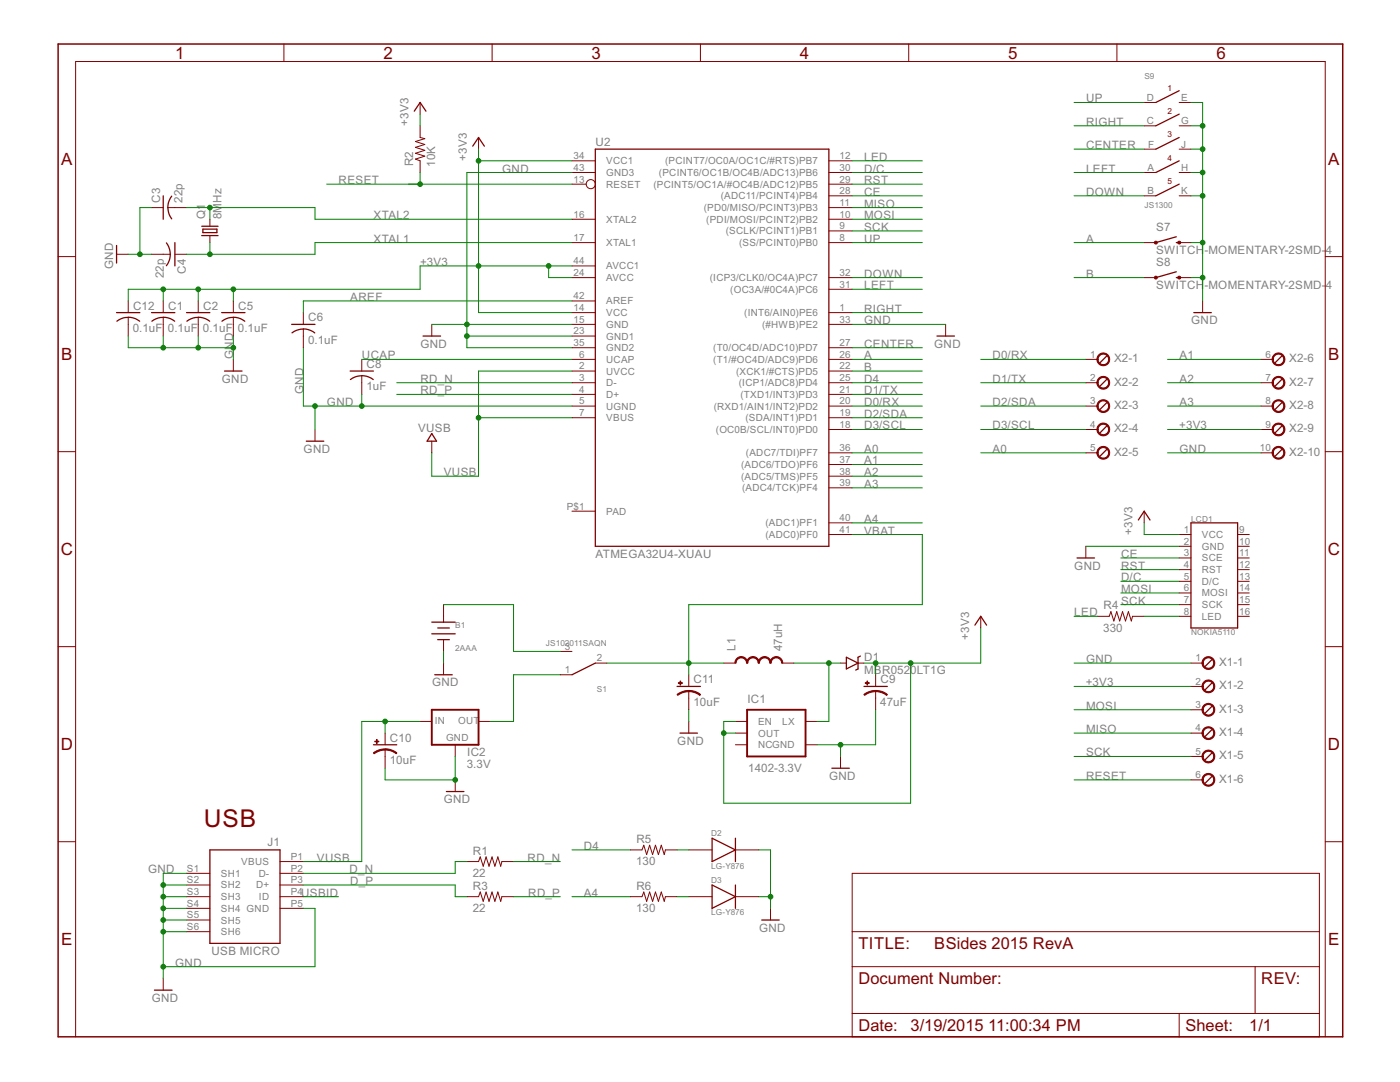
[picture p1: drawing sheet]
<svg xmlns="http://www.w3.org/2000/svg" width="279mm" height="216mm" viewBox="0 0 279 216" stroke-linecap="round" stroke-linejoin="round" font-family="sans-serif">
<g fill="none" stroke="#800000" stroke-width=".25">
<path d="M235.3 18.1l-4.6 2.3M32.6 39.1v4.7M34.3 39.1l-.7 1.3-.1 1M82.7 22.2l1.1-1.8 1.2 1.8M94.3 29.2l1.2-1.8 1.2 1.8M118.8 29.8h46.6v79.2h-46.6zM235.3 22.8l-4.6 2.3M235.3 27.4l-4.6 2.4M235.3 32.1l-4.6 2.3M235.3 36.7l-4.6 2.4M23.3 49v3.5M33.2 48.5a3.7 3.7 0 0 1 0 4.5"/>
<path d="M33.5 41.4l.3 1.4 .5 .9M34.9 48.4v4.7M40.3 45.1h3.2M40.3 47h3.2M40.5 45.7h2.8v.7h-2.8zM234.8 48.4h.5M234.8 47.2l-4.1 1.2M234.8 55.4h.5M234.8 54.2l-4.1 1.2M23.3 62.4h4.6M23.3 64.1a3.7 3.7 0 0 1 4.6 0M30.2 62.4h4.7"/>
<path d="M30.3 64.1a3.7 3.7 0 0 1 4.6 0M37.2 62.4h4.7M37.3 64.1a3.7 3.7 0 0 1 4.5 0M44.2 62.4h4.7M44.3 64.1a3.7 3.7 0 0 1 4.6 0M44.8 74h3.5M58.2 64.7h4.7M58.3 66.4a3.7 3.7 0 0 1 4.5 0M69.9 74h4.6M72.2 75l1 .1 1.3 .6M72.2 75l-1.4 .2-.9 .5M84.4 67.1h3.5"/>
<path d="M187 67.1h3.5M220.9 71l-1.4 1.4M220.9 75.7l-1.4 1.4M238.3 62.4h3.4M255.8 71l-1.4 1.4M255.8 75.7l-1.4 1.4M61.1 88h3.5M86.2 86.5l.9 1.5h-1.9zM220.9 80.3l-1.4 1.4M220.9 85l-1.4 1.4M220.9 89.7l-1.4 1.4M255.8 80.3l-1.4 1.4"/>
<path d="M255.8 85l-1.4 1.4M255.8 89.7l-1.4 1.4M214.9 111.3h3.5M227.2 103.8l1.1-1.8 1.2 1.8M237.7 104.3h9.3v21h-9.3zM86.2 124.1h4.6M86.2 126.5h4.6M86.8 134.6h3.5M87.4 125.3h2.3M87.4 127.6h2.3M118.8 132.3l-4.6 2.3M135.1 137h4.7"/>
<path d="M168.9 131.1l2.3 1.2-2.3 1.2zM171.7 130.9l-.5 .2v2.4l-.4 .2M172.4 137h4.7M194.6 124.7l1.1-1.7 1.2 1.7M241.9 131.6l-1.4 1.4M241.9 136.3l-1.4 1.4M74.5 148.6h4.7M89.1 157.9h3.5M135.7 146.3h3.5M166 153.3h3.5M241.9 140.9l-1.4 1.4M241.9 145.6l-1.4 1.4"/>
<path d="M241.9 150.2l-1.4 1.4M241.9 154.9l-1.4 1.4M41.9 169.6h14v18.6h-14zM142.1 167.3l4.7 2.3-4.7 2.3zM142.1 176.6l4.7 2.3-4.7 2.4zM146.8 167.3v4.6M146.8 176.6v4.7M30.8 197.6h3.5M152 183.6h3.5"/>
</g>
<g fill="none" stroke="#800000" stroke-width=".2">
<path d="M56.7 8.8v3.5M98.2 8.8v3.5M139.8 8.8v3.5M181.4 8.8v3.5M222.9 8.8v3.5M83.8 20.4v2.4M83.8 25.1v2.3l1 .3-1.9 .5 1.9 .6-1.9 .6 1.9 .6-1.9 .6 1.9 .6-1.9 .5 .9 .4v2.3M95.5 27.4v2.4M114.2 36.7h2.8M114.2 34.4h4.6M114.2 32.1h4.6M165.4 39.1h4.7"/>
<path d="M165.4 36.7h4.7M165.4 34.4h4.7M165.4 32.1h4.7M228.3 39.1h2.4M228.3 34.4h2.4M228.3 20.4h2.4M228.3 25.1h2.4M228.3 29.8h2.4M235.3 39.1h2.4M235.3 34.4h2.4M235.3 20.4h2.4M235.3 25.1h2.4"/>
<path d="M235.3 29.8h2.4M11.6 51.2h3.5M23.3 50.7h2.3M30.2 41.4h2.4M30.2 50.7h3.8M33.5 41.4h3.7M34.9 50.7h2.3M41.9 43.8v1.3M41.9 47v1.4M114.2 55.4h4.6M114.2 43.8h4.6M114.2 48.4h4.6"/>
<path d="M114.2 53.1h4.6M165.4 55.4h4.7M165.4 57.7h4.7M165.4 41.4h4.7M165.4 43.8h4.7M165.4 46.1h4.7M165.4 48.4h4.7M228.3 55.4h2.4M228.3 48.4h2.4M235.3 55.4h2.4M235.3 48.4h2.4M264.5 51.2h3.5"/>
<path d="M25.6 60v2.4M25.6 63.3v3.8M32.6 60v2.4M32.6 63.3v3.8M39.6 60v2.4M39.6 63.3v3.8M46.6 60v2.4M46.6 63.3v3.8M46.6 71.7v2.3M60.5 62.4v2.3M60.5 65.7v3.7M72.2 71.7v2.3"/>
<path d="M72.2 75v3.7M86.2 64.7v2.4M114.2 64.7h4.6M114.2 76.4h4.6M114.2 62.4h4.6M114.2 69.4h4.6M114.2 71.7h4.6M114.2 78.7h4.6M114.2 74h4.6M114.2 60h4.6M114.2 67.1h4.6M165.4 64.7h4.7"/>
<path d="M165.4 76.4h4.7M165.4 62.4h4.7M165.4 69.4h4.7M165.4 71.7h4.7M165.4 78.7h4.7M165.4 74h4.7M188.7 64.7v2.4M216.7 76.4h2.3M216.7 71.7h2.3M240 60v2.4M251.7 76.4h2.3M251.7 71.7h2.3"/>
<path d="M11.6 90.1h3.5M62.9 85.7v2.3M86.2 88v2.4M114.2 81h4.6M114.2 83.4h4.6M165.4 97.3h4.7M165.4 95h4.7M165.4 92.7h4.7M165.4 90.4h4.7M165.4 85.7h4.7M165.4 81h4.7M165.4 83.4h4.7"/>
<path d="M216.7 90.4h2.3M216.7 85.7h2.3M216.7 81h2.3M251.7 90.4h2.3M251.7 85.7h2.3M251.7 81h2.3M264.5 90.1h3.5M114.2 102h4.6M165.4 106.7h4.7M165.4 104.3h4.7M216.7 109v2.3M228.3 102v2.3"/>
<path d="M235.3 106.7h2.4M235.3 109h2.4M235.3 111.3h2.4M235.3 113.7h2.4M235.3 116h2.4M235.3 118.3h2.4M247 106.7h2.3M247 109h2.3M247 111.3h2.3M247 113.7h2.3M247 116h2.3M247 118.3h2.3"/>
<path d="M11.6 129h3.5M88.5 120.6v3.5M88.5 127.6v2.4M88.5 132.3v2.3M111.8 134.6h2.4M111.8 130h2.4M118.8 132.3h2.3M137.5 134.6v2.4M137.5 137.9v3.7M144.4 132.3h2.4M156.1 132.3h2.3M167.7 132.3h1.2"/>
<path d="M171.2 132.3h1.2M174.8 134.6v2.4M174.8 137.9v3.7M195.7 123v2.3M219 123h2.4l.3-1 .6 1.9 .6-1.9 .6 1.9 .5-1.9 .6 1.9 .6-1.9 .6 1.9 .2-.9h2.3M235.3 120.6h2.4M235.3 123h2.4M237.7 132.3h2.3M237.7 137h2.3M247 120.6h2.3M247 123h2.3M264.5 129h3.5"/>
<path d="M76.9 146.3v2.3M76.9 149.5v3.8M83.8 144h2.4M90.8 148.6v2.3M90.8 155.6v2.3M95.5 144h2.3M137.5 144v2.3M146.8 144h2.3M146.8 148.6h2.3M146.8 146.3h2.3M160.8 144h2.3M160.8 148.6h2.3"/>
<path d="M167.7 150.9v2.4M237.7 146.3h2.3M237.7 141.6h2.3M237.7 150.9h2.3M237.7 155.6h2.3M11.6 168h3.5M37.2 176.6h4.7M37.2 174.3h4.7M37.2 178.9h4.7M55.9 176.6h4.6M55.9 174.3h4.6M55.9 178.9h4.6"/>
<path d="M55.9 171.9h4.6M93.2 178.9h2.3l.3-.9 .6 1.9 .6-1.9 .6 1.9 .6-1.9 .6 1.9 .6-1.9 .5 1.9 .3-1h2.3M93.2 171.9h2.3l.3-.9 .6 1.8 .6-1.8 .6 1.8 .6-1.8 .6 1.8 .6-1.8 .5 1.8 .3-.9h2.3M125.8 178.9h2.3l.4-.9 .6 1.9 .5-1.9 .6 1.9 .6-1.9 .6 1.9 .6-1.9 .6 1.9 .2-1h2.3M125.8 169.6h2.3l.4-.9 .6 1.8 .5-1.8 .6 1.8 .6-1.8 .6 1.8 .6-1.8 .6 1.8 .2-.9h2.3M137.5 178.9h4.6M137.5 169.6h4.6M146.8 178.9h4.6M146.8 169.6h4.6M170.1 174.3h93.2v32.6h-93.2zM264.5 168h3.5M32.6 195.2v2.4"/>
<path d="M37.2 181.3h4.7M37.2 183.6h4.7M37.2 185.9h4.7M55.9 181.3h4.6M153.8 181.3v2.3M170.1 185.9h93.2M170.1 192.9h93.2M250.5 192.9v9.3M15.1 206.9v-194.6h249.4v194.6M170.1 202.2h93.2M235.3 202.2v4.7"/>
<circle cx="117.9" cy="36.7" r=".91"/>
</g>
<g fill="#800000" stroke="#800000" stroke-width=".2">
<path d="M147 131.4l.5-.3 .4-.1v.3h-.2a1.03 1.03 0 0 0-.8 1h-.2v-.1z" fill-rule="evenodd"/>
<path d="M147.9 131a1.3 1.3 0 0 1 1.3 1.3h-.2l-.3-.7-.8-.3z" fill-rule="evenodd"/>
<path d="M149.4 131.4l.4-.3 .5-.1v.3h-.3a1.03 1.03 0 0 0-.8 1h-.2v-.1z" fill-rule="evenodd"/>
<path d="M150.3 131a1.27 1.27 0 0 1 1.3 1.3h-.3v-.3a1.02 1.02 0 0 0-1-.7z" fill-rule="evenodd"/>
<path d="M151.7 131.4l.5-.3 .4-.1v.3l-.7 .3-.3 .7h-.3l.1-.4z" fill-rule="evenodd"/>
<path d="M152.6 131a1.26 1.26 0 0 1 1.3 1.3h-.3v-.3a1.02 1.02 0 0 0-1-.7z" fill-rule="evenodd"/>
<path d="M154 131.4l.5-.3 .4-.1v.3l-.7 .3-.3 .7h-.3l.1-.4z" fill-rule="evenodd"/>
<path d="M154.9 131a1.26 1.26 0 0 1 1.3 1.3h-.2a1.05 1.05 0 0 0-1.1-1z" fill-rule="evenodd"/>
<path d="M235.1 48.2h.5v.4h-.5z" fill-rule="evenodd"/>
<path d="M235.1 55.2h.5v.4h-.5z" fill-rule="evenodd"/>
<path d="M137.5 137.8l1.2 .2 1.1 .6-.1 .2-.8-.5-1.4-.3z" fill-rule="evenodd"/>
<path d="M135.1 138.6l1.1-.6 1.3-.2v.2l-1.4 .3-.8 .4z" fill-rule="evenodd"/>
<path d="M174.8 137.8l1.2 .2 1.1 .6-.1 .2-.9-.5-1.3-.3z" fill-rule="evenodd"/>
<path d="M172.4 138.6l1.1-.6 1.3-.2v.2l-1.4 .3-.8 .4z" fill-rule="evenodd"/>
<path d="M76.9 149.4l1.2 .2 1.1 .6-.1 .2-.8-.5-1.4-.3z" fill-rule="evenodd"/>
<path d="M74.5 150.2l1.1-.6 1.3-.2v.3l-1.4 .2-.8 .5z" fill-rule="evenodd"/>
<path d="M240.3 131.4a1.28 1.28 0 0 1 2 .3 1.28 1.28 0 0 1-.8 1.9 1.28 1.28 0 0 1-1.6-1.3h.2a1.05 1.05 0 0 1 1.5-1 1.05 1.05 0 0 1 .3 1.8 1.05 1.05 0 0 1-1.7-.5l-.1-.3h-.2z" fill-rule="evenodd"/>
<path d="M240.3 136.1a1.28 1.28 0 0 1 2 .2 1.28 1.28 0 0 1-.8 1.9 1.28 1.28 0 0 1-1.6-1.2h.2a1.05 1.05 0 0 1 1.5-1 1.05 1.05 0 0 1 .3 1.7 1.05 1.05 0 0 1-1.7-.5l-.1-.2h-.2z" fill-rule="evenodd"/>
<path d="M240.3 140.7a1.28 1.28 0 0 1 2 .3 1.28 1.28 0 0 1-.8 1.9 1.28 1.28 0 0 1-1.6-1.3h.2a1.05 1.05 0 0 1 1.5-1 1.05 1.05 0 0 1 .3 1.8 1.05 1.05 0 0 1-1.7-.5l-.1-.3h-.2z" fill-rule="evenodd"/>
<path d="M240.3 145.4a1.28 1.28 0 0 1 2 .2 1.28 1.28 0 0 1-.8 1.9 1.28 1.28 0 0 1-1.6-1.2h.2a1.05 1.05 0 0 1 1.5-1 1.05 1.05 0 0 1 .3 1.8 1.05 1.05 0 0 1-1.7-.5l-.1-.3h-.2z" fill-rule="evenodd"/>
<path d="M240.3 150.1a1.28 1.28 0 0 1 2 .2 1.28 1.28 0 0 1-.8 1.9 1.28 1.28 0 0 1-1.6-1.3h.2a1.05 1.05 0 0 1 1.5-.9 1.05 1.05 0 0 1 .3 1.7 1.05 1.05 0 0 1-1.7-.5l-.1-.3h-.2z" fill-rule="evenodd"/>
<path d="M240.3 154.7a1.28 1.28 0 0 1 2 .3 1.28 1.28 0 0 1-.8 1.9 1.28 1.28 0 0 1-1.6-1.3h.2a1.05 1.05 0 0 1 1.5-1 1.05 1.05 0 0 1 .3 1.8 1.05 1.05 0 0 1-1.7-.5l-.1-.3h-.2z" fill-rule="evenodd"/>
<path d="M219.3 70.8a1.28 1.28 0 0 1 2 .3 1.28 1.28 0 0 1-.8 1.9 1.28 1.28 0 0 1-1.6-1.3h.2a1.05 1.05 0 0 1 1.5-1 1.05 1.05 0 0 1 .3 1.8 1.05 1.05 0 0 1-1.7-.5l-.1-.3h-.2z" fill-rule="evenodd"/>
<path d="M219.3 75.5a1.28 1.28 0 0 1 2 .2 1.28 1.28 0 0 1-.8 1.9 1.28 1.28 0 0 1-1.6-1.2h.2a1.05 1.05 0 0 1 1.5-1 1.05 1.05 0 0 1 .3 1.7 1.05 1.05 0 0 1-1.7-.5l-.1-.2h-.2z" fill-rule="evenodd"/>
<path d="M219.3 80.1a1.28 1.28 0 0 1 2 .3 1.28 1.28 0 0 1-.8 1.9 1.28 1.28 0 0 1-1.6-1.3h.2a1.05 1.05 0 0 1 1.5-1 1.05 1.05 0 0 1 .3 1.8 1.05 1.05 0 0 1-1.7-.5l-.1-.3h-.2z" fill-rule="evenodd"/>
<path d="M219.3 84.8a1.28 1.28 0 0 1 2 .3 1.28 1.28 0 0 1-.8 1.8 1.28 1.28 0 0 1-1.6-1.2h.2a1.05 1.05 0 0 1 1.5-1 1.05 1.05 0 0 1 .3 1.7 1.05 1.05 0 0 1-1.7-.4l-.1-.3h-.2z" fill-rule="evenodd"/>
<path d="M219.3 89.5a1.28 1.28 0 0 1 2 .2 1.28 1.28 0 0 1-.8 1.9 1.28 1.28 0 0 1-1.6-1.2h.2a1.05 1.05 0 0 1 1.5-1 1.05 1.05 0 0 1 .3 1.7 1.05 1.05 0 0 1-1.7-.5l-.1-.2h-.2z" fill-rule="evenodd"/>
<path d="M254.3 70.8a1.28 1.28 0 0 1 2 .3 1.28 1.28 0 0 1-.8 1.9 1.28 1.28 0 0 1-1.6-1.3h.2a1.04 1.04 0 0 1 1.5-1 1.04 1.04 0 0 1 .2 1.8 1.04 1.04 0 0 1-1.7-.5v-.3h-.2z" fill-rule="evenodd"/>
<path d="M254.3 75.5a1.28 1.28 0 0 1 2 .2 1.28 1.28 0 0 1-.8 1.9 1.28 1.28 0 0 1-1.6-1.2h.2a1.04 1.04 0 0 1 1.5-1 1.04 1.04 0 0 1 .2 1.7 1.04 1.04 0 0 1-1.7-.5v-.2h-.2z" fill-rule="evenodd"/>
<path d="M254.3 80.1a1.28 1.28 0 0 1 2 .3 1.28 1.28 0 0 1-.8 1.9 1.28 1.28 0 0 1-1.6-1.3h.2a1.04 1.04 0 0 1 1.5-.9 1.04 1.04 0 0 1 .2 1.7 1.04 1.04 0 0 1-1.7-.5v-.3h-.2z" fill-rule="evenodd"/>
<path d="M254.3 84.8a1.28 1.28 0 0 1 2 .3 1.28 1.28 0 0 1-.8 1.8 1.28 1.28 0 0 1-1.6-1.2h.2a1.04 1.04 0 0 1 1.5-1 1.04 1.04 0 0 1 .2 1.7 1.04 1.04 0 0 1-1.7-.4v-.3h-.2z" fill-rule="evenodd"/>
<path d="M254.3 89.5a1.28 1.28 0 0 1 2 .2 1.28 1.28 0 0 1-.8 1.9 1.28 1.28 0 0 1-1.6-1.2h.2a1.04 1.04 0 0 1 1.5-1 1.04 1.04 0 0 1 .2 1.7 1.04 1.04 0 0 1-1.7-.5v-.2h-.2z" fill-rule="evenodd"/>
<circle cx="230.7" cy="48.4" r=".3"/>
<circle cx="230.7" cy="55.4" r=".3"/>
</g>
<path d="M86.2 141.6h9.3v7h-9.3zM149.1 141.6h11.7v9.3h-11.7z" fill="none" stroke="#800000" stroke-width=".38"/>
<path d="M11.6 8.8h256.4v198.1h-256.4z" fill="none" stroke="#800000" stroke-width=".3"/>
<g fill="#800000" stroke="#800000" stroke-width=".2">
<path d="M135.4 136.2h.8v.2h-.8z"/>
<path d="M135.7 135.9h.1v.8h-.1z"/>
<path d="M172.7 136.2h.8v.2h-.8z"/>
<path d="M173 135.9h.1v.8h-.1z"/>
<path d="M74.8 147.9h.8v.1h-.8z"/>
<path d="M75.1 147.6h.2v.8h-.2z"/>
</g>
<g fill="none" stroke="#008000" stroke-width=".2">
<path d="M65.2 36.7h49M83.8 22.8v2.3M83.8 34.4v2.3M95.5 29.8v32.6h18.7M95.5 32.1h18.7M114.2 34.4h-21v35h21M170.1 34.4h14M170.1 39.1h14M170.1 36.7h14M170.1 32.1h14M214.4 34.4h13.9M214.4 39.1h13.9"/>
<path d="M214.4 29.8h13.9M214.4 25.1h13.9M214.4 20.4h13.9M237.7 34.4h2.3M237.7 20.4h2.3v39.6M237.7 39.1h2.3M237.7 29.8h2.3M237.7 25.1h2.3M25.6 50.7h4.6M30.2 41.4h-2.3v9.3M32.6 57.7v2.3M37.2 41.4h25.7v2.4h51.3"/>
<path d="M39.6 57.7v2.3M41.9 41.4v2.4M41.9 48.4v2.3M46.6 57.7v2.3M109.5 53.1v2.3h4.7M114.2 53.1h-30.4v4.6h-58.2v2.3M114.2 48.4h-51.3v2.3h-25.7M170.1 41.4h14M170.1 55.4h14M170.1 48.4h14M170.1 46.1h14M170.1 43.8h14"/>
<path d="M170.1 57.7h14M214.4 55.4h13.9M214.4 48.4h13.9M237.7 55.4h2.3M237.7 48.4h2.3M25.6 67.1v2.3h21M32.6 67.1v2.3M39.6 67.1v2.3M46.6 67.1v4.6M60.5 69.4v11.6h53.7M72.2 78.7v2.3M72.2 71.7h42"/>
<path d="M79.2 76.4h35M79.2 78.7h35M86.2 64.7h28M93.2 67.1h21M114.2 60h-53.7v2.4M114.2 74h-18.7v21h-9.3v-4.6M170.1 69.4h14M170.1 64.7h18.6M170.1 76.4h14M170.1 78.7h14M170.1 71.7h14M170.1 74h14"/>
<path d="M170.1 62.4h14M195.7 76.4h21M195.7 71.7h21M233 76.4h18.7M233 71.7h18.7M62.9 81v4.7M95.5 83.4h18.7M170.1 81h14M170.1 90.4h14M170.1 83.4h14M170.1 85.7h14M170.1 97.3h14"/>
<path d="M170.1 95h14M170.1 92.7h14M195.7 81h21M195.7 90.4h21M195.7 85.7h21M233 81h18.7M233 90.4h18.7M233 85.7h18.7M170.1 106.7h14v13.9h-46.6v14M170.1 104.3h14M216.7 109h18.6M223.7 118.3h11.6"/>
<path d="M223.7 116h11.6M223.7 113.7h11.6M223.7 111.3h11.6M228.3 104.3v2.4h7M88.5 130v2.3M88.5 120.6h14v9.4h9.3M111.8 134.6h-9.3v9.4h-4.7M121.1 132.3h23.3M158.4 132.3h9.3M165.4 132.3v11.7h-2.3M174.8 132.3v2.3M181.7 132.3v28h-37.3v-16.3h2.4"/>
<path d="M195.7 125.3v7h-23.3M214.4 132.3h23.3M214.4 137h23.3M214.4 123h4.6M223.7 120.6h11.6M228.3 123h7M76.9 144v2.3M83.8 144h-11.6v27.9h-11.7M90.8 150.9v4.7h-13.9v-2.3M137.5 141.6v2.4M144.4 146.3h2.4M167.7 148.6v2.3"/>
<path d="M174.8 141.6v7h-11.7M214.4 155.6h23.3M214.4 150.9h23.3M214.4 146.3h23.3M214.4 141.6h23.3M32.6 178.9h4.6M32.6 176.6h4.6M37.2 174.3h-4.6v20.9M60.5 178.9h7M60.5 176.6h30.3v2.3h2.4M93.2 171.9h-2.4v2.4h-30.3M102.5 178.9h9.3"/>
<path d="M102.5 171.9h9.3M114.2 178.9h11.6M114.2 169.6h11.6M135.1 178.9h2.4M135.1 169.6h2.4M151.4 178.9h2.4M151.4 169.6h2.4v11.7M32.6 181.3h4.6M32.6 183.6h4.6M32.6 185.9h4.6M60.5 181.3h2.4v11.6h-30.3"/>
</g>
<g fill="#008000" stroke="#008000" stroke-width=".2">
<circle cx="46.6" cy="69.4" r=".47"/>
<circle cx="39.6" cy="69.4" r=".47"/>
<circle cx="32.6" cy="69.4" r=".47"/>
<circle cx="27.9" cy="50.7" r=".47"/>
<circle cx="32.6" cy="178.9" r=".47"/>
<circle cx="32.6" cy="176.6" r=".47"/>
<circle cx="32.6" cy="181.3" r=".47"/>
<circle cx="32.6" cy="192.9" r=".47"/>
<circle cx="32.6" cy="183.6" r=".47"/>
<circle cx="32.6" cy="185.9" r=".47"/>
<circle cx="72.2" cy="81" r=".47"/>
<circle cx="62.9" cy="81" r=".47"/>
<circle cx="93.2" cy="67.1" r=".47"/>
<circle cx="93.2" cy="64.7" r=".47"/>
<circle cx="167.7" cy="148.6" r=".47"/>
<circle cx="90.8" cy="155.6" r=".47"/>
<circle cx="240" cy="25.1" r=".47"/>
<circle cx="240" cy="29.8" r=".47"/>
<circle cx="240" cy="34.4" r=".47"/>
<circle cx="240" cy="39.1" r=".47"/>
<circle cx="240" cy="48.4" r=".47"/>
<circle cx="240" cy="55.4" r=".47"/>
<circle cx="153.8" cy="178.9" r=".47"/>
<circle cx="83.8" cy="36.7" r=".47"/>
<circle cx="41.9" cy="41.4" r=".47"/>
<circle cx="41.9" cy="50.7" r=".47"/>
<circle cx="137.5" cy="132.3" r=".47"/>
<circle cx="95.5" cy="83.4" r=".47"/>
<circle cx="76.9" cy="144" r=".47"/>
<circle cx="165.4" cy="132.3" r=".47"/>
<circle cx="95.5" cy="32.1" r=".47"/>
<circle cx="109.5" cy="53.1" r=".47"/>
<circle cx="95.5" cy="53.1" r=".47"/>
<circle cx="32.6" cy="57.7" r=".47"/>
<circle cx="39.6" cy="57.7" r=".47"/>
<circle cx="46.6" cy="57.7" r=".47"/>
<circle cx="144.4" cy="146.3" r=".47"/>
<circle cx="181.7" cy="132.3" r=".47"/>
<circle cx="174.8" cy="132.3" r=".47"/>
</g>
<text font-size="5.5" fill="#800000" x="40.7" y="164.9">USB</text>
<g font-size="3.8" fill="#800000">
<text x="34.9" y="11.7">1</text>
<text x="76.5" y="11.7">2</text>
<text x="118.1" y="11.7">3</text>
<text x="159.6" y="11.7">4</text>
<text x="201.2" y="11.7">5</text>
<text x="242.8" y="11.7">6</text>
<text x="12.2" y="32.9">A</text>
<text x="265.1" y="32.9">A</text>
<text x="12.2" y="71.8">B</text>
<text x="265.1" y="71.8">B</text>
<text x="12.1" y="110.8">C</text>
<text x="265" y="110.8">C</text>
<text x="12.1" y="149.7">D</text>
<text x="265" y="149.7">D</text>
<text x="12.2" y="188.6">E</text>
<text x="265.1" y="188.6">E</text>
</g>
<g font-size="3.7" fill="#800000">
<text x="171.3" y="189.4">TITLE:</text>
<text x="186.5" y="189.4">BSides 2015 RevA</text>
<text x="171.3" y="196.4">Document Number:</text>
<text x="251.7" y="196.4">REV:</text>
<text x="171.3" y="205.7">Date: 3/19/2015</text>
<text x="197.2" y="205.7">11:00:34 PM</text>
<text x="236.6" y="205.7">Sheet:</text>
<text x="249.3" y="205.7">1/1</text>
</g>
<g font-size="2.6" fill="#808080">
<text x="216.7" y="20.4">UP</text>
<text x="81.5" y="25.1" transform="rotate(-90 81.5 25.1)">+3V3</text>
<text x="118.8" y="29.1">U2</text>
<text x="216.7" y="25.1">RIGHT</text>
<text x="216.7" y="29.8">CENTER</text>
<text x="82.5" y="33.2" transform="rotate(-90 82.5 33.2)">R2</text>
<text x="86.9" y="33.3" transform="rotate(-90 86.9 33.3)">10K</text>
<text x="93.2" y="32.1" transform="rotate(-90 93.2 32.1)">+3V3</text>
<text x="100.2" y="34.4">GND</text>
<text x="172.5" y="34.4">D/C</text>
<text x="172.5" y="32.1">LED</text>
<text x="216.7" y="34.4">LEFT</text>
<text x="32" y="40.4" transform="rotate(-90 32 40.4)">C3</text>
<text x="36.4" y="40.5" transform="rotate(-90 36.4 40.5)">22p</text>
<text x="67.6" y="36.8">RESET</text>
<text x="172.5" y="41.4">MISO</text>
<text x="172.5" y="36.8">RST</text>
<text x="172.5" y="39.1">CE</text>
<text x="216.7" y="39.1">DOWN</text>
<text x="41" y="43.7" transform="rotate(-90 41 43.7)">Q1</text>
<text x="44.2" y="43.7" transform="rotate(-90 44.2 43.7)">8MHz</text>
<text x="74.6" y="43.7">XTAL2</text>
<text x="172.5" y="46.1">SCK</text>
<text x="172.5" y="43.7">MOSI</text>
<text x="230.7" y="46.1">S7</text>
<text x="22.6" y="53.8" transform="rotate(-90 22.6 53.8)">GND</text>
<text x="74.6" y="48.4">XTAL1</text>
<text x="83.8" y="53.1">+3V3</text>
<text x="172.5" y="48.4">UP</text>
<text x="216.7" y="48.4">A</text>
<text x="230.7" y="50.7">SWITCH</text>
<text x="230.7" y="53.1">S8</text>
<text x="240.4" y="50.7">-MOMENTARY-2SMD-</text>
<text x="264.6" y="50.7">4</text>
<text x="32.7" y="55.5" transform="rotate(-90 32.7 55.5)">22p</text>
<text x="37.1" y="54.7" transform="rotate(-90 37.1 54.7)">C4</text>
<text x="172.5" y="55.4">DOWN</text>
<text x="172.5" y="57.7">LEFT</text>
<text x="216.7" y="55.4">B</text>
<text x="230.7" y="57.7">SWITCH</text>
<text x="240.4" y="57.7">-MOMENTARY-2SMD-</text>
<text x="264.6" y="57.7">4</text>
<text x="26.6" y="61.8">C12</text>
<text x="33.5" y="61.8">C1</text>
<text x="40.5" y="61.8">C2</text>
<text x="47.5" y="61.8">C5</text>
<text x="61.5" y="64.1">C6</text>
<text x="69.9" y="60.1">AREF</text>
<text x="172.5" y="64.7">GND</text>
<text x="172.5" y="62.4">RIGHT</text>
<text x="237.7" y="64.7">GND</text>
<text x="26.5" y="66.2">0.1uF</text>
<text x="33.5" y="66.2">0.1uF</text>
<text x="40.5" y="66.2">0.1uF</text>
<text x="46.6" y="71.7" transform="rotate(-90 46.6 71.7)">GND</text>
<text x="47.5" y="66.2">0.1uF</text>
<text x="61.5" y="68.6">0.1uF</text>
<text x="72.2" y="71.7">UCAP</text>
<text x="83.9" y="69.4">GND</text>
<text x="172.5" y="69.4">CENTER</text>
<text x="172.5" y="71.7">A</text>
<text x="186.4" y="69.4">GND</text>
<text x="198.1" y="71.7">D0/RX</text>
<text x="235.4" y="71.7">A1</text>
<text x="44.3" y="76.4">GND</text>
<text x="73.1" y="77.9">1uF</text>
<text x="73.2" y="73.5">C8</text>
<text x="83.9" y="76.4">RD_N</text>
<text x="172.5" y="76.4">D4</text>
<text x="172.5" y="74">B</text>
<text x="198.1" y="76.4">D1/TX</text>
<text x="222.3" y="72.3">X2-1</text>
<text x="222.3" y="77">X2-2</text>
<text x="235.4" y="76.4">A2</text>
<text x="257.3" y="72.3">X2-6</text>
<text x="257.3" y="77">X2-7</text>
<text x="60.5" y="78.7" transform="rotate(-90 60.5 78.7)">GND</text>
<text x="65.2" y="81">GND</text>
<text x="83.9" y="78.7">RD_P</text>
<text x="172.5" y="83.4">D2/SDA</text>
<text x="172.5" y="78.7">D1/TX</text>
<text x="172.5" y="81">D0/RX</text>
<text x="198.1" y="81">D2/SDA</text>
<text x="222.3" y="81.6">X2-3</text>
<text x="235.4" y="81">A3</text>
<text x="257.3" y="81.6">X2-8</text>
<text x="83.4" y="86.2">VUSB</text>
<text x="172.5" y="85.7">D3/SCL</text>
<text x="198.1" y="85.7">D3/SCL</text>
<text x="222.3" y="86.3">X2-4</text>
<text x="235.3" y="85.7">+3V3</text>
<text x="257.3" y="86.3">X2-9</text>
<text x="60.6" y="90.4">GND</text>
<text x="88.6" y="95">VUSB</text>
<text x="172.5" y="95">A2</text>
<text x="172.5" y="92.7">A1</text>
<text x="172.5" y="90.4">A0</text>
<text x="198.1" y="90.4">A0</text>
<text x="222.3" y="90.9">X2-5</text>
<text x="235.4" y="90.4">GND</text>
<text x="257.3" y="90.9">X2-10</text>
<text x="172.5" y="97.3">A3</text>
<text x="172.5" y="104.3">A4</text>
<text x="172.5" y="106.7">VBAT</text>
<text x="226" y="106.7" transform="rotate(-90 226 106.7)">+3V3</text>
<text x="118.8" y="111.3">ATMEGA32U4-XUAU</text>
<text x="214.4" y="113.7">GND</text>
<text x="223.7" y="113.7">RST</text>
<text x="223.7" y="111.3">CE</text>
<text x="223.7" y="118.3">MOSI</text>
<text x="223.7" y="116">D/C</text>
<text x="214.4" y="123">LED</text>
<text x="220.2" y="121.6">R4</text>
<text x="223.7" y="120.7">SCK</text>
<text x="146.8" y="129.9" transform="rotate(-90 146.8 129.9)">L1</text>
<text x="156.1" y="130" transform="rotate(-90 156.1 130)">47uH</text>
<text x="172.5" y="131.9">D1</text>
<text x="193.4" y="127.6" transform="rotate(-90 193.4 127.6)">+3V3</text>
<text x="220.2" y="126">330</text>
<text x="86.2" y="137">GND</text>
<text x="138.4" y="136.4">C11</text>
<text x="172.5" y="134.4">MBR0520LT1G</text>
<text x="175.7" y="136.4">C9</text>
<text x="216.7" y="137">+3V3</text>
<text x="216.7" y="132.3">GND</text>
<text x="243.3" y="132.9">X1-1</text>
<text x="243.3" y="137.5">X1-2</text>
<text x="138.4" y="140.8">10uF</text>
<text x="149.1" y="140.2">IC1</text>
<text x="175.7" y="140.8">47uF</text>
<text x="216.7" y="141.6">MOSI</text>
<text x="243.3" y="142.2">X1-3</text>
<text x="77.8" y="148">C10</text>
<text x="135.2" y="148.6">GND</text>
<text x="216.7" y="146.3">MISO</text>
<text x="243.3" y="146.9">X1-4</text>
<text x="77.8" y="152.5">10uF</text>
<text x="93.2" y="153.3">3.3V</text>
<text x="93.2" y="150.9">IC2</text>
<text x="149.3" y="154">1402-3.3V</text>
<text x="165.5" y="155.6">GND</text>
<text x="216.7" y="155.6">RESET</text>
<text x="216.7" y="150.9">SCK</text>
<text x="243.3" y="151.5">X1-5</text>
<text x="88.6" y="160.3">GND</text>
<text x="243.3" y="156.2">X1-6</text>
<text x="53.4" y="168.9">J1</text>
<text x="63.3" y="171.9">VUSB</text>
<text x="94.4" y="170.5">R1</text>
<text x="105.3" y="171.9">RD_N</text>
<text x="116.5" y="169.6">D4</text>
<text x="127" y="172.6">130</text>
<text x="127" y="168.2">R5</text>
<text x="29.5" y="174.3">GND</text>
<text x="60.1" y="178.9">USBID</text>
<text x="69.8" y="174.3">D_N</text>
<text x="69.9" y="176.6">D_P</text>
<text x="94.3" y="175">22</text>
<text x="94.4" y="177.5">R3</text>
<text x="105.4" y="178.9">RD_P</text>
<text x="116.5" y="178.9">A4</text>
<text x="127" y="177.5">R6</text>
<text x="94.3" y="181.9">22</text>
<text x="127" y="181.9">130</text>
<text x="151.5" y="185.9">GND</text>
<text x="42.2" y="190.6">USB MICRO</text>
<text x="34.9" y="192.9">GND</text>
<text x="30.3" y="199.9">GND</text>
</g>
<g font-size="2.2" fill="#808080">
<text x="228.9" y="20.1">D</text>
<text x="235.7" y="20.1">E</text>
<text x="228.9" y="24.8">C</text>
<text x="229.1" y="29.4">F</text>
<text x="235.7" y="24.8">G</text>
<text x="235.7" y="29.4">J</text>
<text x="114.5" y="34.1">43</text>
<text x="114.5" y="31.8">34</text>
<text x="121" y="35.1">GND3</text>
<text x="121" y="32.8">VCC1</text>
<text x="131.5" y="35.1">(PCINT6/OC1B/OC4B/ADC13)PB6</text>
<text x="132.7" y="32.8">(PCINT7/OC0A/OC1C/#RTS)PB7</text>
<text x="167.6" y="34.1">30</text>
<text x="167.6" y="31.8">12</text>
<text x="229" y="34.1">A</text>
<text x="235.7" y="34.1">H</text>
<text x="114.5" y="36.4">13</text>
<text x="121" y="37.5">RESET</text>
<text x="130.4" y="37.4">(PCINT5/OC1A/#OC4B/ADC12)PB5</text>
<text x="143.8" y="39.8">(ADC11/PCINT4)PB4</text>
<text x="167.6" y="38.8">28</text>
<text x="167.6" y="36.4">29</text>
<text x="167.6" y="41.1">11</text>
<text x="229" y="38.8">B</text>
<text x="235.7" y="38.8">K</text>
<text x="114.5" y="43.4">16</text>
<text x="121" y="44.4">XTAL2</text>
<text x="140.5" y="42.1">(PD0/MISO/PCINT3)PB3</text>
<text x="140.9" y="44.4">(PDI/MOSI/PCINT2)PB2</text>
<text x="144.8" y="46.8">(SCLK/PCINT1)PB1</text>
<text x="167.6" y="43.4">10</text>
<text x="167.6" y="45.7">9</text>
<text x="114.5" y="52.7">44</text>
<text x="114.5" y="48.1">17</text>
<text x="121" y="53.8">AVCC1</text>
<text x="121" y="49.1">XTAL1</text>
<text x="147.5" y="49.1">(SS/PCINT0)PB0</text>
<text x="167.6" y="48.1">8</text>
<text x="114.5" y="59.7">42</text>
<text x="114.5" y="55.1">24</text>
<text x="121" y="56.1">AVCC</text>
<text x="141.7" y="56.1">(ICP3/CLK0/OC4A)PC7</text>
<text x="145.8" y="58.4">(OC3A/#0C4A)PC6</text>
<text x="167.6" y="55.1">32</text>
<text x="167.6" y="57.4">31</text>
<text x="114.5" y="64.4">15</text>
<text x="114.5" y="62.1">14</text>
<text x="121" y="60.8">AREF</text>
<text x="121" y="65.4">GND</text>
<text x="121" y="63.1">VCC</text>
<text x="148.5" y="63.1">(INT6/AIN0)PE6</text>
<text x="152.1" y="65.4">(#HWB)PE2</text>
<text x="167.6" y="64.4">33</text>
<text x="167.6" y="62.1">1</text>
<text x="114.5" y="66.7">23</text>
<text x="114.5" y="69.1">35</text>
<text x="115.6" y="71.4">6</text>
<text x="121" y="67.7">GND1</text>
<text x="121" y="70.1">GND2</text>
<text x="142.3" y="70.1">(T0/OC4D/ADC10)PD7</text>
<text x="167.6" y="69.1">27</text>
<text x="167.6" y="71.4">26</text>
<text x="217.6" y="71.4">1</text>
<text x="252.6" y="71.4">6</text>
<text x="115.6" y="76">3</text>
<text x="115.6" y="73.7">2</text>
<text x="121" y="77.1">D-</text>
<text x="121" y="72.4">UCAP</text>
<text x="121" y="74.7">UVCC</text>
<text x="142.3" y="72.4">(T1/#OC4D/ADC9)PD6</text>
<text x="146.9" y="74.7">(XCK1/#CTS)PD5</text>
<text x="147.4" y="77.1">(ICP1/ADC8)PD4</text>
<text x="167.6" y="76">25</text>
<text x="167.6" y="73.7">22</text>
<text x="217.6" y="76">2</text>
<text x="252.6" y="76">7</text>
<text x="115.6" y="78.4">4</text>
<text x="115.6" y="80.7">5</text>
<text x="115.6" y="83">7</text>
<text x="121" y="79.4">D+</text>
<text x="121" y="81.7">UGND</text>
<text x="142.4" y="81.7">(RXD1/AIN1/INT2)PD2</text>
<text x="147.8" y="79.4">(TXD1/INT3)PD3</text>
<text x="167.6" y="80.7">20</text>
<text x="167.6" y="83">19</text>
<text x="167.6" y="78.4">21</text>
<text x="217.6" y="80.7">3</text>
<text x="252.6" y="80.7">8</text>
<text x="121" y="84.1">VBUS</text>
<text x="142.9" y="86.4">(OC0B/SCL/INT0)PD0</text>
<text x="148.8" y="84.1">(SDA/INT1)PD1</text>
<text x="167.6" y="85.4">18</text>
<text x="217.6" y="85.4">4</text>
<text x="252.6" y="85.4">9</text>
<text x="147.9" y="95.7">(ADC5/TMS)PF5</text>
<text x="147.9" y="93.4">(ADC6/TDO)PF6</text>
<text x="148.9" y="91.1">(ADC7/TDI)PF7</text>
<text x="167.6" y="94.7">38</text>
<text x="167.6" y="92.4">37</text>
<text x="167.6" y="90">36</text>
<text x="217.6" y="90">5</text>
<text x="251.5" y="90">10</text>
<text x="113.1" y="101.7">P$1</text>
<text x="148.1" y="98">(ADC4/TCK)PF4</text>
<text x="167.6" y="97">39</text>
<text x="121" y="102.7">PAD</text>
<text x="152.8" y="107.4">(ADC0)PF0</text>
<text x="152.8" y="105">(ADC1)PF1</text>
<text x="167.6" y="106.3">41</text>
<text x="167.6" y="104">40</text>
<text x="236.2" y="106.3">1</text>
<text x="239.8" y="107.4">VCC</text>
<text x="247.3" y="106.3">9</text>
<text x="236.2" y="108.7">2</text>
<text x="236.2" y="111">3</text>
<text x="236.2" y="113.3">4</text>
<text x="239.8" y="109.7">GND</text>
<text x="239.8" y="112">SCE</text>
<text x="247.3" y="108.7">10</text>
<text x="247.3" y="111">11</text>
<text x="247.3" y="113.3">12</text>
<text x="236.2" y="115.7">5</text>
<text x="236.2" y="118">6</text>
<text x="239.8" y="114.4">RST</text>
<text x="239.8" y="116.7">D/C</text>
<text x="239.8" y="119">MOSI</text>
<text x="247.3" y="115.7">13</text>
<text x="247.3" y="118">14</text>
<text x="236.2" y="120.3">7</text>
<text x="236.2" y="122.7">8</text>
<text x="239.8" y="121.4">SCK</text>
<text x="239.8" y="123.7">LED</text>
<text x="247.3" y="120.3">15</text>
<text x="247.3" y="122.7">16</text>
<text x="112.7" y="129.6">3</text>
<text x="119.1" y="132">2</text>
<text x="238.6" y="132">1</text>
<text x="112.7" y="134.3">1</text>
<text x="238.6" y="136.6">2</text>
<text x="238.6" y="141.3">3</text>
<text x="86.8" y="144.5">IN</text>
<text x="89" y="147.9">GND</text>
<text x="91.5" y="144.5">OUT</text>
<text x="151.3" y="147">OUT</text>
<text x="151.3" y="144.7">EN</text>
<text x="151.3" y="149.3">NCGND</text>
<text x="156.1" y="144.7">LX</text>
<text x="238.6" y="146">4</text>
<text x="238.6" y="150.6">5</text>
<text x="238.6" y="155.3">6</text>
<text x="37.3" y="173.9">S1</text>
<text x="48.2" y="172.6">VBUS</text>
<text x="58.1" y="173.9">P2</text>
<text x="58.1" y="171.6">P1</text>
<text x="37.3" y="176.3">S2</text>
<text x="37.3" y="178.6">S3</text>
<text x="44.1" y="175">SH1</text>
<text x="44.1" y="177.3">SH2</text>
<text x="44.1" y="179.6">SH3</text>
<text x="51.1" y="177.3">D+</text>
<text x="51.6" y="175">D-</text>
<text x="51.7" y="179.6">ID</text>
<text x="58.1" y="176.3">P3</text>
<text x="58.1" y="178.6">P4</text>
<text x="37.3" y="180.9">S4</text>
<text x="37.3" y="183.3">S5</text>
<text x="37.3" y="185.6">S6</text>
<text x="44.1" y="181.9">SH4 GND</text>
<text x="44.1" y="184.3">SH5</text>
<text x="58.1" y="180.9">P5</text>
<text x="44.1" y="186.6">SH6</text>
</g>
<g font-size="1.8" fill="#808080">
<text x="228.4" y="15.8">S9</text>
<text x="228.4" y="41.4">JS1300</text>
<text x="237.7" y="104.1">LCD1</text>
<text x="90.9" y="125.3">B1</text>
<text x="90.8" y="130">2AAA</text>
<text x="108.9" y="128.8">JS102011SAQN</text>
<text x="237.7" y="126.7">NOKIA5110</text>
<text x="119.1" y="138.1">S1</text>
<text x="141.9" y="166.8">D2</text>
<text x="141.9" y="173.3">LG-Y876</text>
<text x="141.9" y="176.1">D3</text>
<text x="141.9" y="182.6">LG-Y876</text>
</g>
<g font-size="1.8" fill="#800000">
<text x="233" y="18.1">1</text>
<text x="233" y="22.8">2</text>
<text x="233" y="27.4">3</text>
<text x="233" y="32.1">4</text>
<text x="233" y="36.8">5</text>
</g>
</svg>
